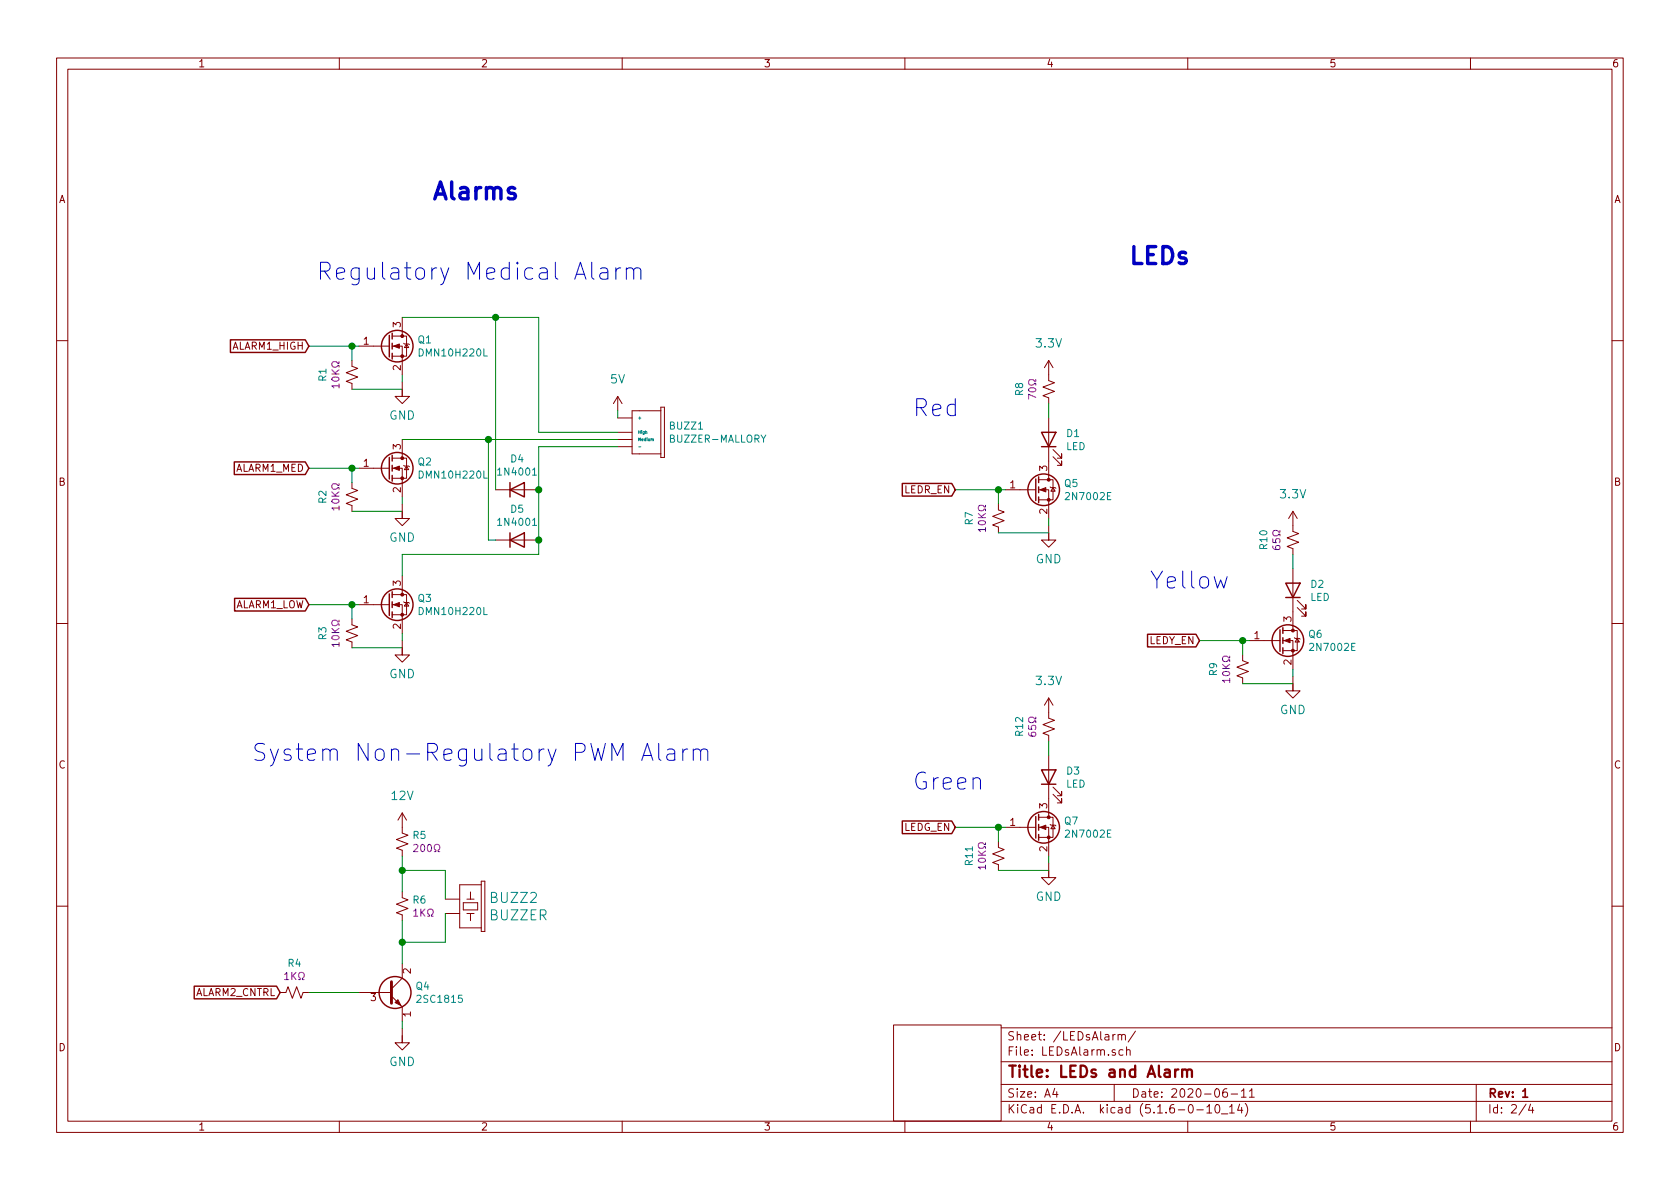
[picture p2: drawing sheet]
<svg xmlns="http://www.w3.org/2000/svg" width="297mm" height="210mm" viewBox="0 0 297 210" stroke-linecap="round" stroke-linejoin="round" font-family="sans-serif">
<g fill="none" stroke="#840000" stroke-width=".18">
<path d="M10 10.3h277v189.9h-277zM12 12.2h273v186.1h-273zM60 10.3v1.9M110 10.3v1.9M160 10.3v1.9M210 10.3v1.9M260 10.3v1.9M69.3 59.4h2.6v3.6h-2.6M71.1 56.1v3.3M10 60.2h2M62.2 63.7v1.1l1 .3-2 .8 2 .8-2 .7 1 .4v1M63.5 61.2h5.3"/>
<path d="M69.3 61.2h1.8v5.1M71.1 67.6v2.5h-1.3l1.3 1.3 1.3-1.3h-1.3v-1.3M71.1 77.7v3.3M71.4 60.7l.1 .1h.8l.1 .2M71.9 60.8l.4 .7h-.8zM109.2 73.9h2.6M109.2 79h2.6M109.2 76.4h2.6M109.2 77.7h2.6M109.2 70.1l-.7 1.3M109.2 70.1l.8 1.3M109.2 70.1v2.5"/>
<path d="M111.8 72.6h1.2zM111.8 72.6v7.7M113 72.6h3.8M116.8 72h.7v8.9h-.7zM185.4 63.7v3.6l1 .4-2 .7 2 .8-2 .8 1 .4v1M185.4 73.9v10.9M185.4 63.7l-.7 1.3M185.4 63.7l.8 1.3M186.2 79.5l1.5 1.5v-.7v.7h-.8M285 60.2h2M62.2 85.3v1.1l1 .3-2 .8 2 .8-2 .7 1 .4v1M63.5 82.8h5.3"/>
<path d="M69.3 82.8h1.8v5.1M69.3 81h2.6v3.6h-2.6M71.1 89.1v2.6h-1.3l1.3 1.3 1.3-1.3h-1.3v-1.3M71.4 82.3l.1 .1h.8l.1 .1M71.9 82.4l.4 .7h-.8zM87.6 86.6h7.6M87.6 95.5h7.6M111.8 80.3h1.2zM113 80.3h3.8M176.5 89.1v1.1l1 .3-2 .8 2 .8-2 .7 1 .4v1M177.8 86.6h5.3M183.6 86.6h1.8v5.1"/>
<path d="M183.6 84.8h2.6v3.6h-2.6M185.4 93v2.5h-1.3l1.3 1.3 1.3-1.3h-1.3v-1.3M185.7 86.1l.1 .1h.8l.1 .2M186.2 86.2l.4 .7h-.8zM186.2 80.8l1.5 1.5v-.8v.8h-.8M228.6 90.4v3.6l1 .4-2 .7 2 .8-2 .7 1 .4v1M228.6 90.4l-.8 1.3M228.6 90.4l.8 1.3M10 110.3h2M62.2 109.5v1l1 .4-2 .7 2 .8-2 .8 1 .3v1M63.5 106.9h5.3M69.3 106.9h1.8v5.1"/>
<path d="M69.3 105.2h2.6v3.5h-2.6M71.1 113.3v2.5h-1.3l1.3 1.3 1.3-1.3h-1.3v-1.3M71.1 101.8v3.4M71.4 106.4l.1 .1h.8l.1 .2M71.9 106.5l.4 .7h-.8zM219.7 115.8v1l1 .4-2 .8 2 .7-2 .8 1 .4v1M221 113.3h5.3M226.8 113.3h1.8v5.1M226.8 111.5h2.6v3.6h-2.6M228.6 119.6v2.6h-1.3l1.3 1.2 1.3-1.2h-1.3v-1.3M228.6 100.6v10.9M228.9 112.8l.1 .1h.7l.2 .1"/>
<path d="M229.4 107.4l1.5 1.6v-.8v.8h-.8M229.4 106.2l1.5 1.5v-.8v.8h-.8M229.4 112.9l.3 .6h-.7zM285 110.3h2M185.4 123.4v3.6l1 .4-2 .7 2 .8-2 .8 1 .3v1.1M185.4 133.6v10.9M185.4 123.4l-.7 1.3M185.4 123.4l.8 1.3M186.2 139.2l1.5 1.5v-.8v.8h-.8M71.1 157.7v1l1 .4-2 .8 2 .7-2 .8 1 .4v1M71.1 143.8v3.5l1 .4-2 .8 2 .7-2 .8 1 .4v1M71.1 143.8l-.7 1.2"/>
<path d="M71.1 143.8l.8 1.2M78.7 159h2.6M81.9 159.6h2.6v1.3h-2.6zM82.5 159h1.3M83.2 157.7v1.3M85.1 155.8h.6v8.9h-.6zM85.1 156.5h-3.8v7.6h3.8M176.5 148.8v1.1l1 .3-2 .8 2 .8-2 .7 1 .4v1M177.8 146.3h5.3M183.6 146.3h1.8v5.1M183.6 144.5h2.6v3.6h-2.6M185.4 152.6v2.6h-1.3l1.3 1.3 1.3-1.3h-1.3v-1.3"/>
<path d="M185.7 145.8l.1 .1h.8l.1 .1M186.2 145.9l.4 .7h-.8zM186.2 140.5l1.5 1.5v-.8v.8h-.8M10 160.2h2M49.5 175.5h1l.4-1 .8 2 .8-2 .7 2 .4-1h1M63.5 175.5h5.6M69.2 176.1l1.9 1.9v2.6M71.1 170.4v2.6l-1.9 1.9M78.7 161.5h2.6M82.5 161.5h1.3M83.2 161.5v1.3M285 160.2h2"/>
<path d="M60 198.3v1.9M71.1 181.9v2.5h-1.3l1.3 1.3 1.3-1.3h-1.3v-1.3M110 198.3v1.9M158 181.2h19v17h-19zM160 198.3v1.9M177 194.8h108M177 191.8h108M177 187.8h108M177 181.8h108M186.5 192.5l-.4 1h1M186.8 193v1M197 191.8v3"/>
<path d="M197.2 182.9l-.4 .2v.1M197.7 183.1l.2-.2 .4 .1v.9M197.7 182.9v1M198.3 183.1a.36 .36 0 0 1 .4-.2 .36 .36 0 0 1 .3 .2v.8M198.6 185.7l-.5-.1-.3 .3 .2 .6h.6M199.2 185.7l.2-.1 .4 .1v.9M199.2 185.1v1.5M200.8 182.3l-1.3 2M210 198.3v1.9M211.6 196.3h1.2M213.4 195.8l.4-.5v1.5M213.4 196.8h.8"/>
<path d="M215 195.4l.3-.1a.94 .94 0 0 1 0 1.5 .8 .8 0 0 1-.6-.6 .8 .8 0 0 1 .3-.8zM216 197h1.1M216.9 192.5a.62 .62 0 0 0-.7 .7l.1 .7 .2 .1 .5-.1v-.5l-.1-.2-.4-.1-.3 .3M217.4 195.8l.4-.5v1.5M217.4 196.8h.8M217.7 193.5h1.1M219.2 195.2l-.4 1.1h.9M219.5 193l.4-.5v1.5M219.5 194h.8M219.5 195.8v1M220.2 195.1a1.71 1.71 0 0 1 0 2.3M220.9 193l.4-.5v1.5"/>
<path d="M220.9 194h.9M260 198.3v1.9M261 191.8v6.5M269.8 195.2l-1.2 2M270.6 195.2l-.3 1.1h.9M271 195.8v1"/>
</g>
<path d="M269.2 193l.5-.5v1.5M269.2 194h.9" fill="none" stroke="#840000" stroke-width=".3"/>
<path d="M208.4 189.1a.49 .49 0 0 0-.6 .4M209 189.3a.52 .52 0 0 1 .9 .1v1M209 189.1v1.3M209.9 189.4l.3-.3 .4 .1 .1 1.2" fill="none" stroke="#840000" stroke-width=".41"/>
<g fill="none" stroke="#840084" stroke-width=".18">
<path d="M59.9 68.2h-1.2l.3 .4M59.9 64v.3h-.2a.54 .54 0 0 0-.7-.3 .54 .54 0 0 0-.2 .7 .59 .59 0 0 0 .9-.1h.2v.3M59.9 67.9v.7M181.9 68.8a.83 .83 0 0 1 1.2 .1 .67 .67 0 0 1-.6 .4 .67 .67 0 0 1-.6-.4zM183.1 70.3l-1.2-.6v.9M183.1 67.1v.3h-.2a.54 .54 0 0 0-.7-.2 .54 .54 0 0 0-.3 .7 .59 .59 0 0 0 1-.1h.2v.3M59.9 89.8h-1.2l.3 .4M59.9 85.5v.3h-.2a.54 .54 0 0 0-.7-.2 .54 .54 0 0 0-.2 .7 .59 .59 0 0 0 .9-.1h.2v.3M59.9 89.5v.7M174.2 93.6h-1.2l.3 .4M174.2 89.4v.3h-.2a.54 .54 0 0 0-.7-.3 .54 .54 0 0 0-.2 .7 .59 .59 0 0 0 .9-.1h.2v.3M174.2 93.3v.7"/>
<path d="M225 96.6l.1 .3a.87 .87 0 0 0 1.2 0l-.1-.4h-.5l-.2 .4 .3 .3M225 95.3v.6l.7 .1-.2-.2 .2-.5h.5l.1 .2-.1 .5M226.3 93.8v.3h-.2a.54 .54 0 0 0-.8-.3 .54 .54 0 0 0-.2 .8 .59 .59 0 0 0 1-.1h.2v.3M59.9 114h-1.2l.3 .3M59.9 109.7v.3h-.2a.54 .54 0 0 0-.7-.3 .54 .54 0 0 0-.2 .8 .59 .59 0 0 0 .9-.2h.2v.3M59.9 113.6v.7M217.4 116v.3h-.2a.54 .54 0 0 0-.7-.3 .54 .54 0 0 0-.3 .8 .59 .59 0 0 0 1-.1h.2v.3M217.4 120v.7M181.9 129.6v.4a.87 .87 0 0 0 1.2 0l-.1-.5h-.5l-.2 .5 .3 .2M181.9 128.3v.6l.6 .1-.2-.2 .2-.5h.5l.1 .2-.1 .5M183.1 126.8v.3h-.2a.54 .54 0 0 0-.7-.3 .54 .54 0 0 0-.3 .8 .59 .59 0 0 0 1-.1h.2v.3M217.4 120.3h-1.2l.3 .4"/>
<path d="M73.2 149.4l.4-.1 .3 .4-.8 .9h.8M76.8 150.6h.3v-.2a.54 .54 0 0 1-.3-.8 .54 .54 0 0 1 .8-.2 .59 .59 0 0 1-.2 1v.2h.3M174.2 153.3h-1.2l.3 .4M174.2 149v.3h-.2a.54 .54 0 0 0-.7-.2 .54 .54 0 0 0-.2 .7 .59 .59 0 0 0 .9-.1h.2v.3M174.2 153v.7M50.3 172.3l.4-.3v1.2M50.3 173.2h.8M52.8 173.2h.3v-.2a.55 .55 0 0 1-.2-.8 .55 .55 0 0 1 .8-.1l.1 .2a.53 .53 0 0 1-.3 .7v.2h.3M73.2 161.1l.3-.3v1.2M73.2 162h.7M75.6 162h.3v-.2a.55 .55 0 0 1-.2-.8 .55 .55 0 0 1 .8-.1l.1 .2a.53 .53 0 0 1-.3 .7v.2h.3"/>
</g>
<g fill="none" stroke="#840000" stroke-width=".25">
<path d="M68.8 59.3v3.8M69.3 58.9v1M40.7 60.1h13.3l.6 1.1-.6 1.1h-13.3zM69.3 60.7v1M69.3 62.5v1M184.1 76.4h2.6l-1.3 2.6zM184.1 79h2.6M41.4 81.7h12.6l.6 1.1-.6 1.1h-12.6zM68.8 80.9v3.8M69.3 80.5v1M69.3 82.3v1M69.3 84.1v1"/>
<path d="M90.2 86.6l2.5-1.3v2.6zM90.2 95.5l2.5-1.3v2.6zM90.2 85.3v2.6M90.2 94.2v2.6M159.5 85.5h8.8l.6 1.1-.6 1.1h-8.8zM183.1 84.7v3.8M183.6 84.3v1M183.6 86.1v1M183.6 87.9v1M41.5 105.8h12.5l.6 1.1-.6 1.1h-12.5zM68.8 105v3.8M69.3 104.6v1.1"/>
<path d="M69.3 106.4v1M69.3 108.2v1M202.9 112.2h8.6l.6 1.1-.6 1.1h-8.6zM226.3 111.4v3.8M226.8 111v1M226.8 112.8v1M226.8 114.5v1.1M227.3 103.1h2.6l-1.3 2.6zM227.3 105.7h2.6M184.1 136.1h2.6l-1.3 2.6zM184.1 138.7h2.6M159.5 145.2h8.8l.6 1.1-.6 1.1h-8.8z"/>
<path d="M183.1 144.4v3.8M183.6 144v1M183.6 145.8v1M183.6 147.6v1M34.3 174.4h14.6l.6 1.1-.6 1.1h-14.6z"/>
<circle cx="70.2" cy="61.2" r="2.79"/>
<circle cx="70.2" cy="82.8" r="2.79"/>
<circle cx="184.5" cy="86.6" r="2.79"/>
<circle cx="70.2" cy="106.9" r="2.79"/>
<circle cx="227.7" cy="113.3" r="2.79"/>
<circle cx="184.5" cy="146.3" r="2.79"/>
<circle cx="69.8" cy="175.5" r="2.82"/>
</g>
<path d="M112.9 79h.4M115.3 77.7l.2-.1v.3M134.6 76.9l.4 .7 .4-.7M94.2 84h.7M94.2 92.9h.7" fill="none" stroke="#008484" stroke-width=".18"/>
<g fill="#840000" stroke="#840000" stroke-width=".18">
<path d="M69.6 106.9l1-.4v.8z"/>
<path d="M69.6 61.2l1-.4v.8z"/>
<path d="M69.6 82.8l1-.4v.8z"/>
<path d="M183.9 86.6l1-.4v.8z"/>
<path d="M227.1 113.3l1-.4v.8z"/>
<path d="M183.9 146.3l1-.4v.8z"/>
<path d="M69.8 177.3l.6-.5 .5 1z"/>
<circle cx="71.1" cy="108.7" r=".25"/>
<circle cx="71.1" cy="105.2" r=".25"/>
<circle cx="71.1" cy="63" r=".25"/>
<circle cx="71.1" cy="59.4" r=".25"/>
<circle cx="71.1" cy="84.6" r=".25"/>
<circle cx="71.1" cy="81" r=".25"/>
<circle cx="185.4" cy="88.4" r=".25"/>
<circle cx="185.4" cy="84.8" r=".25"/>
<circle cx="228.6" cy="115.1" r=".25"/>
<circle cx="228.6" cy="111.5" r=".25"/>
<circle cx="185.4" cy="148.1" r=".25"/>
<circle cx="185.4" cy="144.5" r=".25"/>
</g>
<path d="M69.2 173.6v3.8" fill="none" stroke="#840000" stroke-width=".51"/>
<g fill="none" stroke="#008400" stroke-width=".18">
<path d="M71.1 56.1h24.1v20.3h14M87.6 56.1v30.5M54.6 61.2h8.9M62.2 61.2v2.5M62.2 68.8h8.9M71.1 66.3v1.3M71.1 77.7h38.1M86.4 77.7v17.8h1.2M109.2 79h-14v19h-24.1v3.8M109.2 72.6v1.3M185.4 71.4v2.5M54.6 82.8h8.9"/>
<path d="M62.2 90.4h8.9M62.2 82.8v2.5M71.1 87.9v1.2M168.9 86.6h8.9M176.5 86.6v2.5M176.5 94.2h8.9M185.4 91.7v1.3M228.6 98v2.6M54.6 106.9h8.9M62.2 106.9v2.6M62.2 114.5h8.9M71.1 112v1.3"/>
<path d="M212.1 113.3h8.9M219.7 113.3v2.5M228.6 118.4v1.2M185.4 131.1v2.5M219.7 120.9h8.9M71.1 151.4v6.3M71.1 153.9h7.6v5.1M168.9 146.3h8.9M176.5 146.3v2.5M176.5 153.9h8.9M185.4 151.4v1.2M54.6 175.5h8.9"/>
<path d="M71.1 162.8v7.6M78.7 161.5v5.1h-7.6M71.1 180.6v1.3"/>
</g>
<g fill="none" stroke="#0000c2" stroke-width=".18">
<path d="M104.6 46.4v2.5l.1 .3 .3 .2M106.2 47.5l.3-.1h.5l.3 .1 .2 .3v1.6M107.5 48.1l-.3 .1h-.7a.59 .59 0 0 0-.5 .6 .59 .59 0 0 0 .5 .6h.7l.3-.2M108.9 47.4v2M109.8 47.4a.77 .77 0 0 0-.9 .5M110.7 47.6a.76 .76 0 0 1 1.3 .2v1.6M110.7 47.4v2M112 47.8l.2-.3 .3-.1h.4l.3 .1 .1 .3v1.6M214.7 102l.6 2 .5-1.4 .6 1.4 .6-2M113.5 134.5l1-3 .9 3M113.7 133.6h1.5M116.5 131.5v2.5l.1 .3 .3 .2"/>
<path d="M118 132.6l.3-.1h.6l.3 .1 .1 .3v1.6M119.3 133.2l-.3 .1h-.7a.59 .59 0 0 0-.4 .6 .59 .59 0 0 0 .4 .6h.7l.3-.2M120.7 132.5v2M121.6 132.5a.77 .77 0 0 0-.9 .5M122.6 132.7a.76 .76 0 0 1 1.3 .2v1.6M122.6 132.5v2M123.9 132.9a.7 .7 0 0 1 1.1-.3l.1 .3v1.6"/>
</g>
<g fill="#008400" stroke="#008400" stroke-width=".25">
<circle cx="219.7" cy="113.3" r=".51"/>
<circle cx="71.1" cy="166.6" r=".51"/>
<circle cx="71.1" cy="153.9" r=".51"/>
<circle cx="176.5" cy="146.3" r=".51"/>
<circle cx="87.6" cy="56.1" r=".51"/>
<circle cx="86.4" cy="77.7" r=".51"/>
<circle cx="176.5" cy="86.6" r=".51"/>
<circle cx="62.2" cy="61.2" r=".51"/>
<circle cx="62.2" cy="106.9" r=".51"/>
<circle cx="95.3" cy="86.6" r=".51"/>
<circle cx="62.2" cy="82.8" r=".51"/>
<circle cx="95.3" cy="95.5" r=".51"/>
</g>
<g font-size="4.2" fill="#0000c2">
<text x="76.2" y="35.3">Alarms</text>
<text x="199.4" y="46.8">LEDs</text>
<text x="55.9" y="49.5">Regulatory Medical Alarm</text>
<text x="161.3" y="73.7">Red</text>
<text x="203.2" y="104.1">Yellow</text>
<text x="44.4" y="134.6">System Non-Regulatory PWM Alarm</text>
<text x="161.3" y="139.7">Green</text>
</g>
<text font-size="2.8" fill="#840000" x="178" y="190.5">Title: LEDs and Alarm</text>
<g font-size="2.5" fill="#008484">
<text x="86.8" y="159.7">BUZZ2</text>
<text x="86.7" y="162.8">BUZZER</text>
</g>
<g font-size="2.1" fill="#008484">
<text x="183.3" y="61.5">3.3V</text>
<text x="107.9" y="67.8">5V</text>
<text x="68.8" y="74.2">GND</text>
<text x="226.5" y="88.1">3.3V</text>
<text x="68.8" y="95.8">GND</text>
<text x="183.1" y="99.6">GND</text>
<text x="68.8" y="119.9">GND</text>
<text x="183.3" y="121.2">3.3V</text>
<text x="226.3" y="126.3">GND</text>
<text x="69.3" y="141.5">12V</text>
<text x="183.1" y="159.3">GND</text>
<text x="68.8" y="188.5">GND</text>
</g>
<g font-size="2.1" fill="#840000">
<text x="178" y="184">Sheet: /LEDsAlarm/</text>
<text x="178" y="186.7">File: LEDsAlarm.sch</text>
<text x="178" y="196.9">KiCad E.D.A. kicad (5.1.6-0-10_14)</text>
<text x="178" y="194.1">Size: A4</text>
<text x="200" y="194.1">Date: 2020-06-11</text>
<text x="263" y="194.1">Rev: 1</text>
<text x="263" y="196.9">Id: 2/4</text>
</g>
<g font-size="1.8" fill="#840000">
<text x="35" y="11.9">1</text>
<text x="85" y="11.9">2</text>
<text x="135" y="11.9">3</text>
<text x="185" y="11.9">4</text>
<text x="235" y="11.9">5</text>
<text x="285" y="11.9">6</text>
<text x="10.4" y="35.9">A</text>
<text x="285.4" y="35.9">A</text>
<text x="70.9" y="57.9" transform="rotate(-90 70.9 57.9)">3</text>
<text x="41" y="61.8">ALARM1_HIGH</text>
<text x="64.3" y="61">1</text>
<text x="70.9" y="65.5" transform="rotate(-90 70.9 65.5)">2</text>
<text x="41.5" y="83.4">ALARM1_MED</text>
<text x="64.3" y="82.5">1</text>
<text x="70.9" y="79.5" transform="rotate(-90 70.9 79.5)">3</text>
<text x="185.2" y="83.3" transform="rotate(-90 185.2 83.3)">3</text>
<text x="10.4" y="85.9">B</text>
<text x="70.9" y="87.1" transform="rotate(-90 70.9 87.1)">2</text>
<text x="159.9" y="87.2">LEDR_EN</text>
<text x="178.6" y="86.4">1</text>
<text x="285.4" y="85.9">B</text>
<text x="185.2" y="90.9" transform="rotate(-90 185.2 90.9)">2</text>
<text x="41.4" y="107.6">ALARM1_LOW</text>
<text x="64.3" y="106.7">1</text>
<text x="70.9" y="103.6" transform="rotate(-90 70.9 103.6)">3</text>
<text x="70.9" y="111.2" transform="rotate(-90 70.9 111.2)">2</text>
<text x="203.1" y="113.9">LEDY_EN</text>
<text x="221.8" y="113">1</text>
<text x="228.3" y="110" transform="rotate(-90 228.3 110)">3</text>
<text x="228.3" y="117.6" transform="rotate(-90 228.3 117.6)">2</text>
<text x="10.4" y="135.9">C</text>
<text x="285.4" y="135.9">C</text>
<text x="185.2" y="143" transform="rotate(-90 185.2 143)">3</text>
<text x="159.8" y="146.9">LEDG_EN</text>
<text x="178.6" y="146">1</text>
<text x="185.2" y="150.6" transform="rotate(-90 185.2 150.6)">2</text>
<text x="72.6" y="172.2" transform="rotate(-90 72.6 172.2)">2</text>
<text x="34.4" y="176.1">ALARM2_CNTRL</text>
<text x="65.6" y="177">3</text>
<text x="72.6" y="179.8" transform="rotate(-90 72.6 179.8)">1</text>
<text x="10.4" y="185.9">D</text>
<text x="285.4" y="185.9">D</text>
<text x="35" y="199.9">1</text>
<text x="85" y="199.9">2</text>
<text x="135" y="199.9">3</text>
<text x="185" y="199.9">4</text>
<text x="235" y="199.9">5</text>
<text x="285" y="199.9">6</text>
</g>
<g font-size="1.8" fill="#008484">
<text x="73.9" y="60.7">Q1</text>
<text x="74.4" y="63">DMN10H220L</text>
<text x="57.7" y="67.4" transform="rotate(-90 57.7 67.4)">R1</text>
<text x="180.9" y="69.9" transform="rotate(-90 180.9 69.9)">R8</text>
<text x="118.5" y="76">BUZZ1</text>
<text x="188.6" y="77.3">D1</text>
<text x="73.9" y="82.3">Q2</text>
<text x="90.3" y="81.8">D4</text>
<text x="118.6" y="78.3">BUZZER-MALLORY</text>
<text x="188.5" y="79.6">LED</text>
<text x="57.7" y="89" transform="rotate(-90 57.7 89)">R2</text>
<text x="74.4" y="84.6">DMN10H220L</text>
<text x="88.3" y="84.1">1N4001</text>
<text x="188.2" y="86.1">Q5</text>
<text x="188.7" y="88.4">2N7002E</text>
<text x="88.3" y="93">1N4001</text>
<text x="90.3" y="90.7">D5</text>
<text x="172" y="92.8" transform="rotate(-90 172 92.8)">R7</text>
<text x="224.1" y="97.1" transform="rotate(-90 224.1 97.1)">R10</text>
<text x="73.9" y="106.4">Q3</text>
<text x="231.6" y="106.3">LED</text>
<text x="231.8" y="104">D2</text>
<text x="57.7" y="113.1" transform="rotate(-90 57.7 113.1)">R3</text>
<text x="74.4" y="108.8">DMN10H220L</text>
<text x="231.4" y="112.8">Q6</text>
<text x="215.2" y="119.5" transform="rotate(-90 215.2 119.5)">R9</text>
<text x="231.9" y="115.1">2N7002E</text>
<text x="180.9" y="130.1" transform="rotate(-90 180.9 130.1)">R12</text>
<text x="188.6" y="137">D3</text>
<text x="188.5" y="139.3">LED</text>
<text x="73.1" y="148.4">R5</text>
<text x="188.2" y="145.8">Q7</text>
<text x="188.7" y="148.1">2N7002E</text>
<text x="172" y="153" transform="rotate(-90 172 153)">R11</text>
<text x="73.1" y="159.8">R6</text>
<text x="51" y="171">R4</text>
<text x="73.6" y="175">Q4</text>
<text x="74.1" y="177.3">2SC1815</text>
</g>
<g font-size="1.8" fill="#840084">
<text x="60" y="67.9" transform="rotate(-90 60 67.9)">10K</text>
<text x="60" y="89.5" transform="rotate(-90 60 89.5)">10K</text>
<text x="174.3" y="93.3" transform="rotate(-90 174.3 93.3)">10K</text>
<text x="60" y="113.6" transform="rotate(-90 60 113.6)">10K</text>
<text x="217.5" y="120" transform="rotate(-90 217.5 120)">10K</text>
<text x="74" y="150.7">200</text>
<text x="174.3" y="153" transform="rotate(-90 174.3 153)">10K</text>
<text x="73.8" y="162.1">1K</text>
<text x="51" y="173.3">1K</text>
</g>
<g font-size=".7" fill="#008484">
<text x="112.8" y="74.2">+</text>
<text x="112.8" y="76.7">High</text>
<text x="112.8" y="78">Medium</text>
</g>
</svg>
